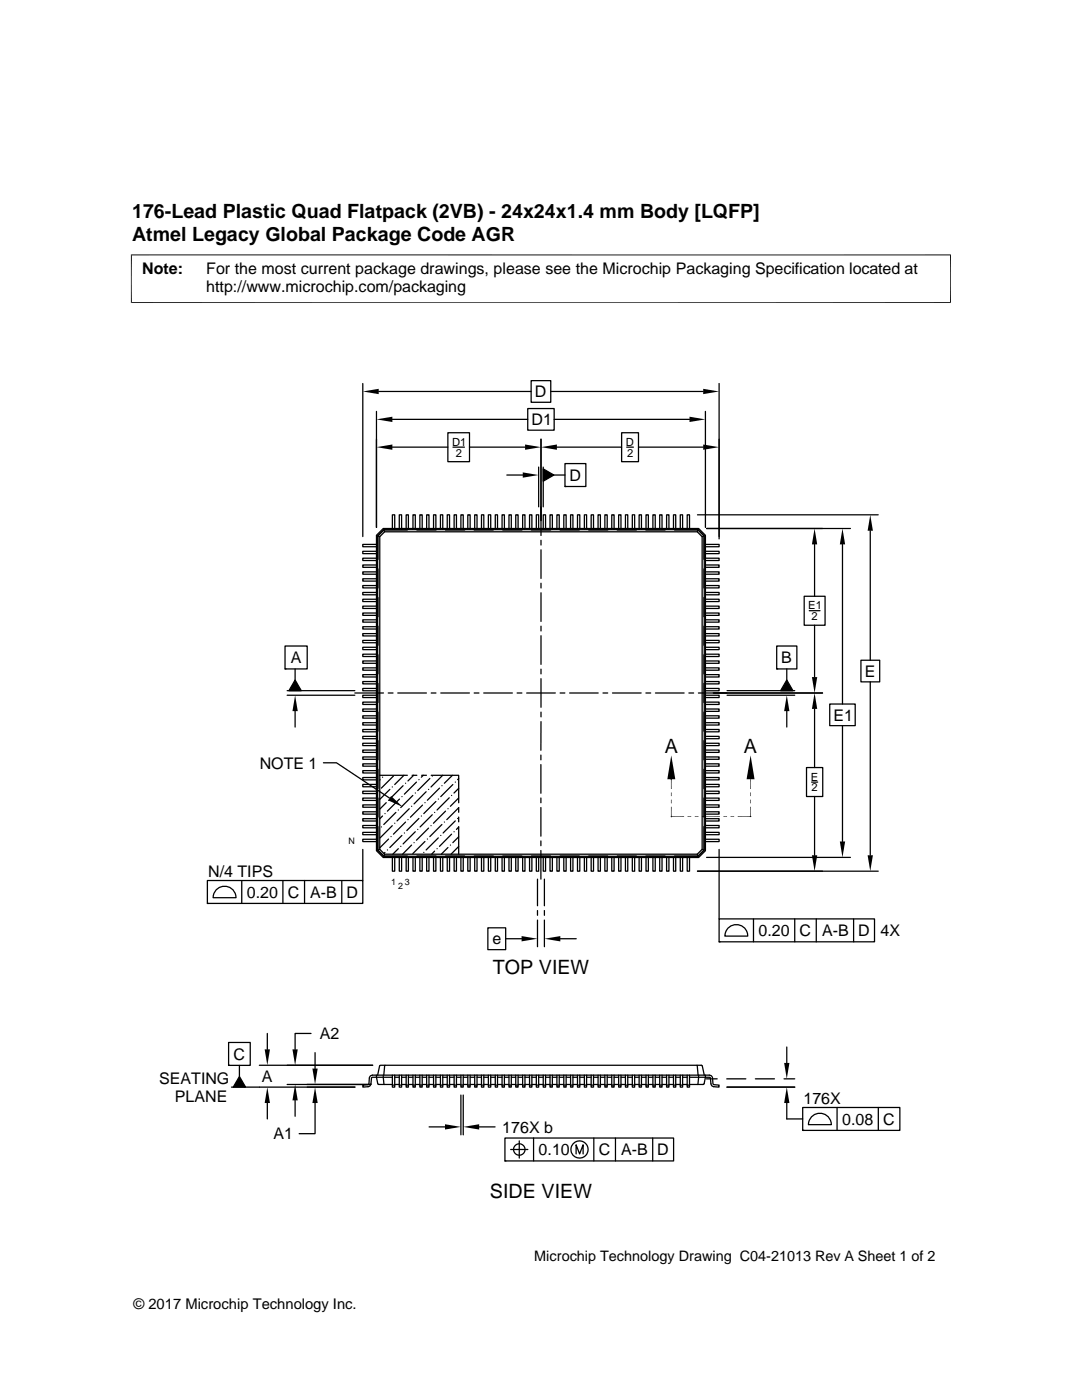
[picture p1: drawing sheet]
<svg xmlns="http://www.w3.org/2000/svg" width="216mm" height="279mm" viewBox="0 0 216 279" stroke-linecap="round" stroke-linejoin="round" font-family="sans-serif">
<g fill="none" stroke="#000" stroke-width=".25">
<path d="M72.4 76.5v30.6M75.6 78.1h30.4M106 76h3.9v4.3h-3.9zM109.9 78.1h30.4M143.5 76.5v31M75.1 82.1v23.2M78.3 83.7h27M78.3 89.2h11.1M89.4 86.4h4.3v5.7h-4.3zM90.4 89.2h2.3M93.7 89.2h11.1M101.1 94.8h3.2"/>
<path d="M105.3 81.5h5.3v4.4h-5.3zM107.5 93.2v8M107.9 87.7v19.2M108.4 93.6l2.1 1.2-2.1 1.2zM108.4 93.2v8M110.5 94.8h2.2M110.6 83.7h27M111.1 89.2h12.9M112.7 92.5h4.2v4.6h-4.2zM112.7 97.1h.1M124 86.4h3.4v5.7h-3.4zM125.1 89.2h1.3"/>
<path d="M127.4 89.2h12.9M140.8 82.1v23.2M75.1 108.6h-2.7v.5h2.7M75.1 110h-2.7v.5h2.7M75.1 111.4h-2.7v.5h2.7M75.1 112.8h-2.7v.4h2.7M75.1 114.1h-2.7v.5h2.7M75.1 115.5h-2.7v.5h2.7M75.1 116.9h-2.7v.4h2.7M75.1 118.2h-2.7v.5h2.7M75.1 119.6h-2.7v.5h2.7M75.4 106.9l.4 .2"/>
<path d="M75.4 113.5v3.8M75.4 119.3v3.8M76.5 105.5h62.9l1.4 1.3v63l-1.4 1.3h-62.9l-1.4-1.3v-63zM76.6 105.7l.2 .4M76.6 105.7h62.7l1.2 1.2v62.8l-1.2 1.2h-62.7l-1.2-1.2v-62.8zM76.8 106.1h62.3l1 1v62.4l-1 1h-62.3l-1-1v-62.4zM78.3 105.5v-2.8h.5v2.8M79.7 105.5v-2.8h.4v2.8M81 105.5v-2.8h.5v2.8M81.3 105.8h-4.7l-1.2 1.2v4.6M82.4 105.5v-2.8h.5v2.8M83.2 105.8h3.8"/>
<path d="M83.8 105.5v-2.8h.4v2.8M85.1 105.5v-2.8h.5v2.8M86.5 105.5v-2.8h.5v2.8M87.9 105.5v-2.8h.4v2.8M88.9 105.8h3.8M89.2 105.5v-2.8h.5v2.8M90.6 105.5v-2.8h.5v2.8M92 105.5v-2.8h.4v2.8M93.3 105.5v-2.8h.5v2.8M94.6 105.8h3.8M94.7 105.5v-2.8h.5v2.8M96.1 105.5v-2.8h.4v2.8"/>
<path d="M97.5 105.5v-2.8h.4v2.8M98.8 105.5v-2.8h.5v2.8M100.2 105.5v-2.8h.4v2.8M100.3 105.8h3.8M101.6 105.5v-2.8h.4v2.8M102.9 105.5v-2.8h.5v2.8M104.3 105.5v-2.8h.5v2.8M105.7 105.5v-2.8h.4v2.8M106 105.8h3.9M107 105.5v-2.8h.5v2.8M107.9 107.8v1M107.9 109.7v5.7"/>
<path d="M107.9 116.4v.9M107.9 118.3v5.7M108.4 105.5v-2.8h.5v2.8M109.7 105.5v-2.8h.5v2.8M111.1 105.5v-2.8h.5v2.8M111.8 105.8h3.8M112.5 105.5v-2.8h.5v2.8M113.9 105.5v-2.8h.4v2.8M115.2 105.5v-2.8h.5v2.8M116.6 105.5v-2.8h.5v2.8M117.5 105.8h3.8M118 105.5v-2.8h.4v2.8"/>
<path d="M119.3 105.5v-2.8h.5v2.8M120.7 105.5v-2.8h.5v2.8M122.1 105.5v-2.8h.4v2.8M123.2 105.8h3.8M123.4 105.5v-2.8h.5v2.8M124.8 105.5v-2.8h.5v2.8M126.2 105.5v-2.8h.4v2.8M127.5 105.5v-2.8h.5v2.8M128.9 105.8h3.8M128.9 105.5v-2.8h.5v2.8M130.3 105.5v-2.8h.4v2.8M131.6 105.5v-2.8h.5v2.8"/>
<path d="M133 105.5v-2.8h.5v2.8M134.4 105.5v-2.8h.4v2.8M134.6 105.8h4.7l1.2 1.2v4.6M135.7 105.5v-2.8h.5v2.8M137.1 105.5v-2.8h.5v2.8M139.2 102.7h36M139.3 105.7l-.2 .4M140.5 113.5v3.8M140.5 119.3v3.8M140.5 106.9l-.4 .2M140.8 119.6h2.7v.5h-2.7M140.8 118.2h2.7v.5h-2.7"/>
<path d="M140.8 116.9h2.7v.4h-2.7M140.8 115.5h2.7v.5h-2.7M140.8 114.1h2.7v.5h-2.7M140.8 112.8h2.7v.4h-2.7M140.8 111.4h2.7v.5h-2.7M140.8 110h2.7v.5h-2.7M140.8 108.6h2.7v.5h-2.7M141 105.5h28.7M160.5 119h4.1v5.8h-4.1zM162.5 108.6v10.4M168.1 108.6v31.9M173.7 105.9v25.9"/>
<path d="M56.9 128.9h4.4v4.6h-4.4zM56.9 133.5h.1M57.3 138.7h13.5M57.3 137.8h13.5M58.9 133.5v2.2M58.9 135.7l1.2 2.1h-2.4zM70.8 138.3h5.7M75.1 121h-2.7v.4h2.7M75.1 122.3h-2.7v.5h2.7M75.1 123.7h-2.7v.5h2.7M75.1 125.1h-2.7v.4h2.7M75.1 126.4h-2.7v.5h2.7"/>
<path d="M75.1 127.8h-2.7v.5h2.7M75.1 129.2h-2.7v.4h2.7M75.1 130.6h-2.7v.4h2.7M75.1 131.9h-2.7v.5h2.7M75.1 133.3h-2.7v.5h2.7M75.1 134.6h-2.7v.5h2.7M75.1 136h-2.7v.5h2.7M75.1 137.4h-2.7v.5h2.7M75.1 138.7h-2.7v.5h2.7M75.4 125v3.8M75.4 130.7v3.8M75.4 136.4v3.8"/>
<path d="M77.5 138.3h.9M79.4 138.3h5.7M86 138.3h1M87.9 138.3h5.8M94.6 138.3h1M96.5 138.3h5.7M103.2 138.3h.9M105.1 138.3h5.7M107.9 125v.9M107.9 126.9v5.7M107.9 133.5v1M107.9 135.4v5.8"/>
<path d="M111.8 138.3h.9M113.7 138.3h5.7M120.3 138.3h1M122.2 138.3h5.7M128.9 138.3h.9M130.8 138.3h5.7M137.5 138.3h.9M139.4 138.3h24.7M140.5 125v3.8M140.5 130.7v3.8M140.5 136.4v3.8M140.8 138.7h2.7v.5h-2.7"/>
<path d="M140.8 137.4h2.7v.5h-2.7M140.8 136h2.7v.5h-2.7M140.8 134.6h2.7v.5h-2.7M140.8 133.3h2.7v.5h-2.7M140.8 131.9h2.7v.5h-2.7M140.8 130.6h2.7v.4h-2.7M140.8 129.2h2.7v.4h-2.7M140.8 127.8h2.7v.5h-2.7M140.8 126.4h2.7v.5h-2.7M140.8 125.1h2.7v.4h-2.7M140.8 123.7h2.7v.5h-2.7M140.8 122.3h2.7v.5h-2.7"/>
<path d="M140.8 121h2.7v.4h-2.7M145.1 138.7h13.5M145.1 137.8h13.5M155 128.9h4v4.6h-4zM155 133.5h.1M157 135.7l1.2 2.1h-2.4zM157 133.5v2.2M161.5 121.9h2.1M162.5 124.8v10.3M171.8 131.8h3.7v4.3h-3.7zM173.7 136.1v34.6M58.9 141.9v3.2"/>
<path d="M64.5 152.2h2.6l10.7 7.1M75.1 140.1h-2.7v.5h2.7M75.1 141.5h-2.7v.5h2.7M75.1 142.9h-2.7v.4h2.7M75.1 144.2h-2.7v.5h2.7M75.1 145.6h-2.7v.4h2.7M75.1 147h-2.7v.4h2.7M75.1 148.3h-2.7v.5h2.7M75.1 149.7h-2.7v.5h2.7M75.1 151.1h-2.7v.4h2.7M75.1 152.4h-2.7v.5h2.7M75.1 153.8h-2.7v.5h2.7"/>
<path d="M75.1 155.2h-2.7v.4h2.7M75.1 156.5h-2.7v.5h2.7M75.1 157.9h-2.7v.5h2.7M75.1 159.3h-2.7v.4h2.7M75.4 142.1v3.8M75.4 147.8v3.8M75.4 153.5v3.9M75.4 159.3v3.8M75.8 154.7h5.5M75.8 155.6v.1M76.3 155.1h.1M77.5 159.7h.1"/>
<path d="M77.8 157.5l-2 2M78.3 157.1h.1M78.5 154.9l-2.4 2.4M79.7 159.5l-2.4 2.4M80.2 159h.1M80.4 156.8l-2.4 2.4M80.6 154.7l-1.8 1.9M80.9 156.3h.1M82.2 154.7h1M82.4 158.7l-2.4 2.5M82.5 154.7l-1.1 1.2M82.9 158.3h.1"/>
<path d="M83.1 156.1l-2.4 2.4M83.6 155.6h.1M84.1 154.7h1M84.5 154.7l-.4 .4M85 158l-2.4 2.4M85.5 157.5h.1M85.8 155.4l-2.4 2.4M86 154.7h5.5v5.5M86.3 154.9h.1M87 160l-2.4 2.4M87.5 159.5h.1M87.7 157.3l-2.4 2.4"/>
<path d="M88.2 156.8h.1M88.3 154.7l-2.3 2.4M89.6 159.2l-2.4 2.4M90.1 158.8h.1M90.3 154.7l-1.6 1.6M90.4 156.6l-2.5 2.4M90.8 156.1h.1M91.5 159.3l-1.6 1.6M91.5 155.4l-.2 .2M91.5 157.3l-.9 1M107.9 150.7v.9M107.9 152.6v5.7"/>
<path d="M107.9 159.3v.9M107.9 142.1v1M107.9 144v5.7M140.5 142.1v3.8M140.5 147.8v3.8M140.5 153.5v3.9M140.5 159.3v3.8M140.8 159.3h2.7v.4h-2.7M140.8 157.9h2.7v.5h-2.7M140.8 156.5h2.7v.5h-2.7M140.8 155.2h2.7v.4h-2.7M140.8 153.8h2.7v.5h-2.7"/>
<path d="M140.8 152.4h2.7v.5h-2.7M140.8 151.1h2.7v.4h-2.7M140.8 149.7h2.7v.5h-2.7M140.8 148.3h2.7v.5h-2.7M140.8 147h2.7v.4h-2.7M140.8 145.6h2.7v.4h-2.7M140.8 144.2h2.7v.5h-2.7M140.8 142.9h2.7v.4h-2.7M140.8 141.5h2.7v.5h-2.7M140.8 140.1h2.7v.5h-2.7M157 141.9v3.2M160.9 153.2h3.3v5.8h-3.3z"/>
<path d="M161.9 156.1h1.3M162.5 141.5v11.7M162.5 159v11.7M165.6 140.5h5v4.3h-5zM168.1 144.8v23.1M41.4 175.7h31v4.6h-31zM43.3 177.4a2.29 2.29 0 0 1 2.5-.3 2.29 2.29 0 0 1 1.3 2.1h-4.6l.4-1.2zM48.2 175.7v4.6M56.5 175.7v4.6M60.8 175.7v4.6M68.2 175.7v4.6M72.4 169.5v6.2"/>
<path d="M75.1 160.6h-2.7v.5h2.7M75.1 162h-2.7v.5h2.7M75.1 163.4h-2.7v.5h2.7M75.1 164.7h-2.7v.5h2.7M75.1 166.1h-2.7v.5h2.7M75.1 167.5h-2.7v.5h2.7M75.4 165v4.7l1.2 1.1h4.7M75.8 169.5l-.4 .2M76.1 165h.1M76.3 162.9l-.5 .5M76.8 170.5l-.2 .4M76.8 170.1l-.2 .2"/>
<path d="M76.8 162.4h.1M77.1 160.2l-1.3 1.3M77.3 169.6h.1M77.5 167.4l-1.7 1.8M78 167h.1M78.3 164.8l-2.5 2.4M78.3 171.1v2.8h.5v-2.8M78.8 164.3h.1M79 162.1l-2.4 2.4M79.5 169.4l-1.1 1.1M79.5 161.6h.1M79.7 171.1v2.8h.4v-2.8"/>
<path d="M80 168.9h.1M80.2 166.7l-2.4 2.4M80.7 166.2h.1M80.9 164.1l-2.4 2.4M81 171.1v2.8h.5v-2.8M81.4 163.6h.1M81.7 161.4l-2.5 2.4M82.1 168.7l-1.8 1.8M82.1 160.9h.1M82.4 171.1v2.8h.5v-2.8M82.6 168.2h.1M82.9 166l-2.5 2.4"/>
<path d="M83.2 170.8h3.8M83.4 165.5h.1M83.6 163.3l-2.4 2.5M83.8 171.1v2.8h.4v-2.8M84.1 162.9h.1M84.3 160.7l-2.4 2.4M84.6 170.1h.1M84.8 160.2h.1M84.8 167.9l-2.4 2.4M85.1 171.1v2.8h.5v-2.8M85.3 167.4h.1M85.5 165.3l-2.4 2.4"/>
<path d="M86 164.8h.1M86.3 162.6l-2.5 2.4M86.5 171.1v2.8h.5v-2.8M86.7 169.9l-.6 .6M86.7 162.1h.1M87.2 169.4h.1M87.5 167.2l-2.5 2.4M87.9 171.1v2.8h.4v-2.8M87.9 166.7h.1M88.2 164.5l-2.4 2.5M88.7 164.1h.1M88.9 170.8h3.8"/>
<path d="M88.9 161.9l-2.4 2.4M89.2 171.1v2.8h.5v-2.8M89.4 161.4h.1M89.4 169.1l-1.3 1.4M89.9 168.7h.1M90.1 166.5l-2.4 2.4M90.6 166h.1M90.6 171.1v2.8h.5v-2.8M90.8 163.8l-2.4 2.4M91.3 163.3h.1M91.5 165.1l-.4 .4M91.5 168.9l-1.5 1.6"/>
<path d="M91.5 161.2l-2.3 2.4M91.5 161.2v.9M91.5 163.1v.9M91.5 165v5.5M91.5 167l-1.1 1.2M92 171.1v2.8h.4v-2.8M93.3 171.1v2.8h.5v-2.8M94.6 170.8h3.8M94.7 171.1v2.8h.5v-2.8M96.1 171.1v2.8h.4v-2.8M97.5 171.1v2.8h.4v-2.8M98.8 171.1v2.8h.5v-2.8"/>
<path d="M100.2 171.1v2.8h.4v-2.8M100.3 170.8h3.8M101.6 171.1v2.8h.4v-2.8M102.9 171.1v2.8h.5v-2.8M104.3 171.1v2.8h.5v-2.8M105.7 171.1v2.8h.4v-2.8M106 170.8h3.9M107 171.1v2.8h.5v-2.8M107.3 175.5v5.3M107.9 161.2v5.7M107.9 167.8v1M107.9 169.7v5.8"/>
<path d="M108.4 171.1v2.8h.5v-2.8M108.6 175.5v5.3M109.7 171.1v2.8h.5v-2.8M111.1 171.1v2.8h.5v-2.8M111.8 170.8h3.8M112.5 171.1v2.8h.5v-2.8M113.9 171.1v2.8h.4v-2.8M115.2 171.1v2.8h.5v-2.8M116.6 171.1v2.8h.5v-2.8M117.5 170.8h3.8M118 171.1v2.8h.4v-2.8M119.3 171.1v2.8h.5v-2.8"/>
<path d="M120.7 171.1v2.8h.5v-2.8M122.1 171.1v2.8h.4v-2.8M123.2 170.8h3.8M123.4 171.1v2.8h.5v-2.8M124.8 171.1v2.8h.5v-2.8M126.2 171.1v2.8h.4v-2.8M127.5 171.1v2.8h.5v-2.8M128.9 170.8h3.8M128.9 171.1v2.8h.5v-2.8M130.3 171.1v2.8h.4v-2.8M131.6 171.1v2.8h.5v-2.8M133 171.1v2.8h.5v-2.8"/>
<path d="M134.4 171.1v2.8h.4v-2.8M135.7 171.1v2.8h.5v-2.8M137.1 171.1v2.8h.5v-2.8M139.1 170.5l.2 .4M139.2 173.9h36M140.1 169.5l.4 .2M140.5 165v4.7l-1.2 1.1h-4.7M140.8 167.5h2.7v.5h-2.7M140.8 166.1h2.7v.5h-2.7M140.8 164.7h2.7v.5h-2.7M140.8 163.4h2.7v.5h-2.7M140.8 162h2.7v.5h-2.7"/>
<path d="M140.8 160.6h2.7v.5h-2.7M141 171.1h28.7M143.5 169.5v13.9M41.4 180.3h.1M97.3 185.2h3.6v4.3h-3.6zM100.9 187.3h3.2M107.3 181.7v1M107.3 183.6v5.3M108.6 181.7v1M108.6 183.6v5.3M111.8 187.3h3.2M143.5 183.4h31v4.6h-31z"/>
<path d="M143.5 188h.1M145.4 185.1a2.28 2.28 0 0 1 2.5-.4 2.28 2.28 0 0 1 1.3 2.1h-4.6l.4-1.2zM150.3 183.4v4.6M158.6 183.4v4.6M162.9 183.4v4.6M170.3 183.4v4.6M45.6 208h4.3v4.6h-4.3zM45.6 212.6h.1M46.2 217h24.6M47.8 212.6v2.2M47.8 214.8l1.2 2.2h-2.5zM51.8 212.6h22.6"/>
<path d="M53.3 206.2v3.2M57.3 216.4h16.7M58.9 219.6v3.2M62.1 206.2h-3.2v3.2M62.9 210.1v3.2M75.1 214.6l.4 1.8h2.8M75.4 214.6l.3-1.8 .2-.2h64l.2 .2 .4 1.8M76.5 214.6l.2 1.8M76.8 212.6l-.2 2M78.3 215h-4.1l-.2 1.3a.62 .62 0 0 1-.6 .6l-1 .1v-.4l1.2-.2 .1-1.4 .3-.3 .3-.1h67.2l.4 .1 .2 .3 .2 1.4 1.2 .2v.4l-1.1-.1a.62 .62 0 0 1-.5-.6l-.3-1.3h-4M78.3 214.6v2.4h.5v-2.4M78.3 216.6h.5"/>
<path d="M78.8 216.4h.9M78.8 215h.9M79.7 214.6v2.4h.4v-2.4M79.7 216.6h.4M80.1 216.4h.9M80.1 215h.9M81 214.6v2.4h.5v-2.4M81 216.6h.5M81.5 216.4h.9M81.5 215h.9M82.4 214.6v2.4h.5v-2.4M82.4 216.6h.5"/>
<path d="M82.9 216.4h.9M82.9 215h.9M83.8 214.6v2.4h.4v-2.4M83.8 216.6h.4M84.2 216.4h.9M84.2 215h.9M85.1 214.6v2.4h.5v-2.4M85.1 216.6h.5M85.6 216.4h.9M85.6 215h.9M86.5 214.6v2.4h.5v-2.4M86.5 216.6h.5"/>
<path d="M87 216.4h.9M87 215h.9M87.9 214.6v2.4h.4v-2.4M87.9 216.6h.4M88.3 216.4h.9M88.3 215h.9M89.2 214.6v2.4h.5v-2.4M89.2 216.6h.5M89.7 216.4h.9M89.7 215h.9M90.6 214.6v2.4h.5v-2.4M90.6 216.6h.5"/>
<path d="M91.1 216.4h.9M91.1 215h.9M92 214.6v2.4h.4v-2.4M92 216.6h.4M92 218.5v8M92.4 216.4h.9M92.4 215h.9M92.4 218.5v8M93.3 214.6v2.4h.5v-2.4M93.3 216.6h.5M93.8 216.4h.9M93.8 215h.9"/>
<path d="M94.7 214.6v2.4h.5v-2.4M94.7 216.6h.5M95.2 216.4h.9M95.2 215h.9M96.1 214.6v2.4h.4v-2.4M96.1 216.6h.4M96.5 216.4h1M96.5 215h1M97.5 214.6v2.4h.4v-2.4M97.5 216.6h.4M97.9 216.4h.9M97.9 215h.9"/>
<path d="M98.8 214.6v2.4h.5v-2.4M98.8 216.6h.5M99.3 216.4h.9M99.3 215h.9M100.2 214.6v2.4h.4v-2.4M100.2 216.6h.4M100.6 216.4h1M100.6 215h1M101.6 214.6v2.4h.4v-2.4M101.6 216.6h.4M102 216.4h.9M102 215h.9"/>
<path d="M102.9 214.6v2.4h.5v-2.4M102.9 216.6h.5M103.4 216.4h.9M103.4 215h.9M104.3 214.6v2.4h.5v-2.4M104.3 216.6h.5M104.8 216.4h.9M104.8 215h.9M105.7 214.6v2.4h.4v-2.4M105.7 216.6h.4M106.1 216.4h.9M106.1 215h.9"/>
<path d="M107 214.6v2.4h.5v-2.4M107 216.6h.5M107.5 216.4h.9M107.5 215h.9M108.4 214.6v2.4h.5v-2.4M108.4 216.6h.5M108.9 216.4h.8M108.9 215h.8M109.7 214.6v2.4h.5v-2.4M109.7 216.6h.5M110.2 216.4h.9M110.2 215h.9"/>
<path d="M111.1 214.6v2.4h.5v-2.4M111.1 216.6h.5M111.6 216.4h.9M111.6 215h.9M112.5 214.6v2.4h.5v-2.4M112.5 216.6h.5M113 216.4h.9M113 215h.9M113.9 214.6v2.4h.4v-2.4M113.9 216.6h.4M114.3 216.4h.9M114.3 215h.9"/>
<path d="M115.2 214.6v2.4h.5v-2.4M115.2 216.6h.5M115.7 216.4h.9M115.7 215h.9M116.6 214.6v2.4h.5v-2.4M116.6 216.6h.5M117.1 216.4h.9M117.1 215h.9M118 214.6v2.4h.4v-2.4M118 216.6h.4M118.4 216.4h.9M118.4 215h.9"/>
<path d="M119.3 214.6v2.4h.5v-2.4M119.3 216.6h.5M119.8 216.4h.9M119.8 215h.9M120.7 214.6v2.4h.5v-2.4M120.7 216.6h.5M121.2 216.4h.9M121.2 215h.9M122.1 214.6v2.4h.4v-2.4M122.1 216.6h.4M122.5 216.4h.9M122.5 215h.9"/>
<path d="M123.4 214.6v2.4h.5v-2.4M123.4 216.6h.5M123.9 216.4h.9M123.9 215h.9M124.8 214.6v2.4h.5v-2.4M124.8 216.6h.5M125.3 216.4h.9M125.3 215h.9M126.2 214.6v2.4h.4v-2.4M126.2 216.6h.4M126.6 216.4h.9M126.6 215h.9"/>
<path d="M127.5 214.6v2.4h.5v-2.4M127.5 216.6h.5M128 216.4h.9M128 215h.9M128.9 214.6v2.4h.5v-2.4M128.9 216.6h.5M129.4 216.4h.9M129.4 215h.9M130.3 214.6v2.4h.4v-2.4M130.3 216.6h.4M130.7 216.4h.9M130.7 215h.9"/>
<path d="M131.6 214.6v2.4h.5v-2.4M131.6 216.6h.5M132.1 216.4h.9M132.1 215h.9M133 214.6v2.4h.5v-2.4M133 216.6h.5M133.5 216.4h.9M133.5 215h.9M134.4 214.6v2.4h.4v-2.4M134.4 216.6h.4M134.8 216.4h.9M134.8 215h.9"/>
<path d="M135.7 214.6v2.4h.5v-2.4M135.7 216.6h.5M136.2 216.4h.9M136.2 215h.9M137.1 214.6v2.4h.5v-2.4M137.1 216.6h.5M139.1 212.6l.2 2M139.4 214.6l-.2 1.8M140.8 214.6l-.4 1.8h-2.8M140.9 215.3h2.2M145 215.3h3.8M145.1 217h13.5"/>
<path d="M150.7 215.3h3.8M156.4 215.3h2.2M157 209v3.1M53.3 220.1v3.2M62.9 220.1v6.2h-3.2M85.6 224.9h3.2M95.6 224.9h3.2M100.8 227.1h33.6v4.6h-33.6zM100.8 231.7h.1M101.9 229.4h3.4M103.6 227.7v3.4M106.5 227.1v4.6"/>
<path d="M115 230.3v-1.8l.7 1.8 .7-1.8v1.8M118.5 227.1v4.6M122.8 227.1v4.6M130.2 227.1v4.6M157 220.1v3.2h3.2M160.2 221h19.4v4.6h-19.4zM160.2 225.6h.1M162.1 222.7a2.29 2.29 0 0 1 2.4-.3 2.29 2.29 0 0 1 1.4 2.1h-4.6l.3-1.2zM167 221v4.6M175.3 221v4.6"/>
<circle cx="103.6" cy="229.4" r="1.14"/>
<circle cx="115.6" cy="229.4" r="1.71"/>
</g>
<g fill="#000">
<path d="M72.4 78.1l3.2-.5v1.1zM140.3 77.6l3.2 .5-3.2 .6zM75.1 83.7l3.2-.5v1zM75.1 89.2l3.2-.5v1.1zM104.3 94.3l3.2 .5-3.2 .5zM104.8 88.7l3.1 .5-3.1 .6zM108.4 93.6l2.1 1.2-2.1 1.2zM107.9 89.2l3.2-.5v1.1zM137.6 83.2l3.2 .5-3.2 .5zM140.3 88.7l3.2 .5-3.2 .6zM162.5 105.5l.6 3.1h-1.1zM168.1 105.5l.5 3.1h-1z"/>
<path d="M173.7 102.7l.5 3.2h-1.1zM58.9 135.7l1.2 2.1h-2.4zM157 135.7l1.2 2.1h-2.4zM162 135.1h1.1l-.6 3.2zM58.9 138.7l.5 3.2h-1zM78 158.9l2.4 2.2-2.9-1.4zM133.9 150.7l.8 4.8h-1.5zM133.9 158.2l.1 .7h-.1zM133.9 155.5l.1 2h-.1zM133.9 158.2h.1v.7zM133.9 155.5h.1v2zM149.7 155.5l.1 2h-.1z"/>
<path d="M149.7 158.2l.1 .7h-.1zM149.7 159.6l.1 .7h-.1zM149.8 150.7l.8 4.8h-1.6zM149.7 155.5h.1v2zM149.7 158.2h.1v.7zM149.7 159.6h.1v.7zM157 138.7l.5 3.2h-1zM162.5 138.3l.6 3.2h-1.1zM133.9 161l.1 2h-.1zM133.9 159.6l.1 .7h-.1zM133.9 161h.1v2zM133.9 159.6h.1v.7z"/>
<path d="M137.2 163l.7-.1v.1zM137.2 162.9h.7l-.7 .1zM138.6 163l.8-.1v.1zM138.6 162.9h.8l-.8 .1zM144.4 163l.7-.1v.1zM144.4 162.9h.7l-.7 .1zM145.8 163l.7-.1v.1zM145.8 162.9h.7l-.7 .1zM149.7 161l.1 2h-.1zM149.7 161h.1v2zM162 170.7h1.1l-.6 3.2zM167.6 167.9h1l-.5 3.2z"/>
<path d="M173.1 170.7h1.1l-.5 3.2zM104.1 186.8l3.2 .5-3.2 .6zM108.6 187.3l3.2-.5v1.1zM47.8 214.8l1.2 2.2h-2.5zM52.8 209.4h1.1l-.6 3.2zM58.9 216.4l.5 3.2h-1zM58.4 209.4h1l-.5 3.2zM62.3 213.3h1.1l-.5 3.1zM156.5 212.1h1l-.5 3.2zM53.3 217l.6 3.1h-1.1zM62.9 217l.5 3.1h-1.1zM88.8 224.4l3.2 .5-3.2 .5z"/>
<path d="M92.4 224.9l3.2-.5v1zM157 217l.5 3.1h-1z"/>
</g>
<path d="M26.1 50.9h163.7M26.2 50.8v9.7M189.7 50.8v9.7M26.1 60.4h163.7M133.9 155.5h.1M133.9 162.9v.1M133.9 163h2.6M140.1 163h3.5M147.2 163h2.6" fill="none" stroke="#000" stroke-width=".2"/>
<g font-size="3.9">
<text x="26.4" y="43.5">176-Lead Plastic Quad Flatpack (2VB) - 24x24x1.4 mm Body [LQFP]</text>
<text x="26.4" y="48">Atmel Legacy Global Package Code AGR</text>
<text x="132.6" y="150.2">A</text>
<text x="148.4" y="150.2">A</text>
<text x="98.3" y="194.3">TOP VIEW</text>
<text x="97.8" y="239">SIDE VIEW</text>
</g>
<g font-size="3.2">
<text x="28.4" y="54.6">Note:</text>
<text x="41.1" y="54.6">For the most current package drawings, please see the Microchip Packaging Specification located at</text>
<text x="41.1" y="58.3">http://www.microchip.com/packaging</text>
<text x="106.7" y="79.3">D</text>
<text x="106.1" y="84.8">D1</text>
<text x="113.6" y="95.9">D</text>
<text x="58" y="132.4">A</text>
<text x="155.9" y="132.4">B</text>
<text x="172.6" y="135.1">E</text>
<text x="166.3" y="143.8">E1</text>
<text x="51.8" y="153.4">NOTE 1</text>
<text x="41.5" y="174.9">N/4 TIPS</text>
<text x="49.3" y="179.1">0.20</text>
<text x="57.4" y="179.2">C</text>
<text x="61.9" y="179.2">A-B</text>
<text x="69.1" y="179.2">D</text>
<text x="98.3" y="188.5">e</text>
<text x="151.4" y="186.8">0.20</text>
<text x="159.6" y="186.8">C</text>
<text x="164" y="186.8">A-B</text>
<text x="171.2" y="186.8">D</text>
<text x="175.7" y="186.8">4X</text>
<text x="63.8" y="207.4">A2</text>
<text x="46.6" y="211.5">C</text>
<text x="52.3" y="215.9">A</text>
<text x="31.7" y="216.3">SEATING</text>
<text x="34.9" y="219.9">PLANE</text>
<text x="160.3" y="220.3">176X</text>
<text x="54.6" y="227.4">A1</text>
<text x="100.2" y="226">176X b</text>
<text x="168" y="224.5">0.08</text>
<text x="176.2" y="224.5">C</text>
<text x="107.5" y="230.5">0.10</text>
<text x="119.5" y="230.5">C</text>
<text x="124" y="230.5">A-B</text>
<text x="131.1" y="230.5">D</text>
</g>
<g font-size="2.9">
<text x="106.6" y="251.7">Microchip Technology Drawing C04-21013 Rev A Sheet 1 of 2</text>
<text x="26.6" y="261.3">© 2017 Microchip Technology Inc.</text>
</g>
<g font-size="2.2">
<text x="90.2" y="89">D1</text>
<text x="124.9" y="89">D</text>
<text x="90.9" y="91.1">2</text>
<text x="125.1" y="91.1">2</text>
<text x="161.3" y="121.6">E1</text>
<text x="161.9" y="123.8">2</text>
<text x="161.8" y="155.8">E</text>
<text x="161.9" y="157.9">2</text>
</g>
<g font-size="1.8">
<text x="69.5" y="168.3">N</text>
<text x="78" y="176.7">1</text>
<text x="79.4" y="177.4">2</text>
<text x="80.8" y="176.7">3</text>
</g>
</svg>
